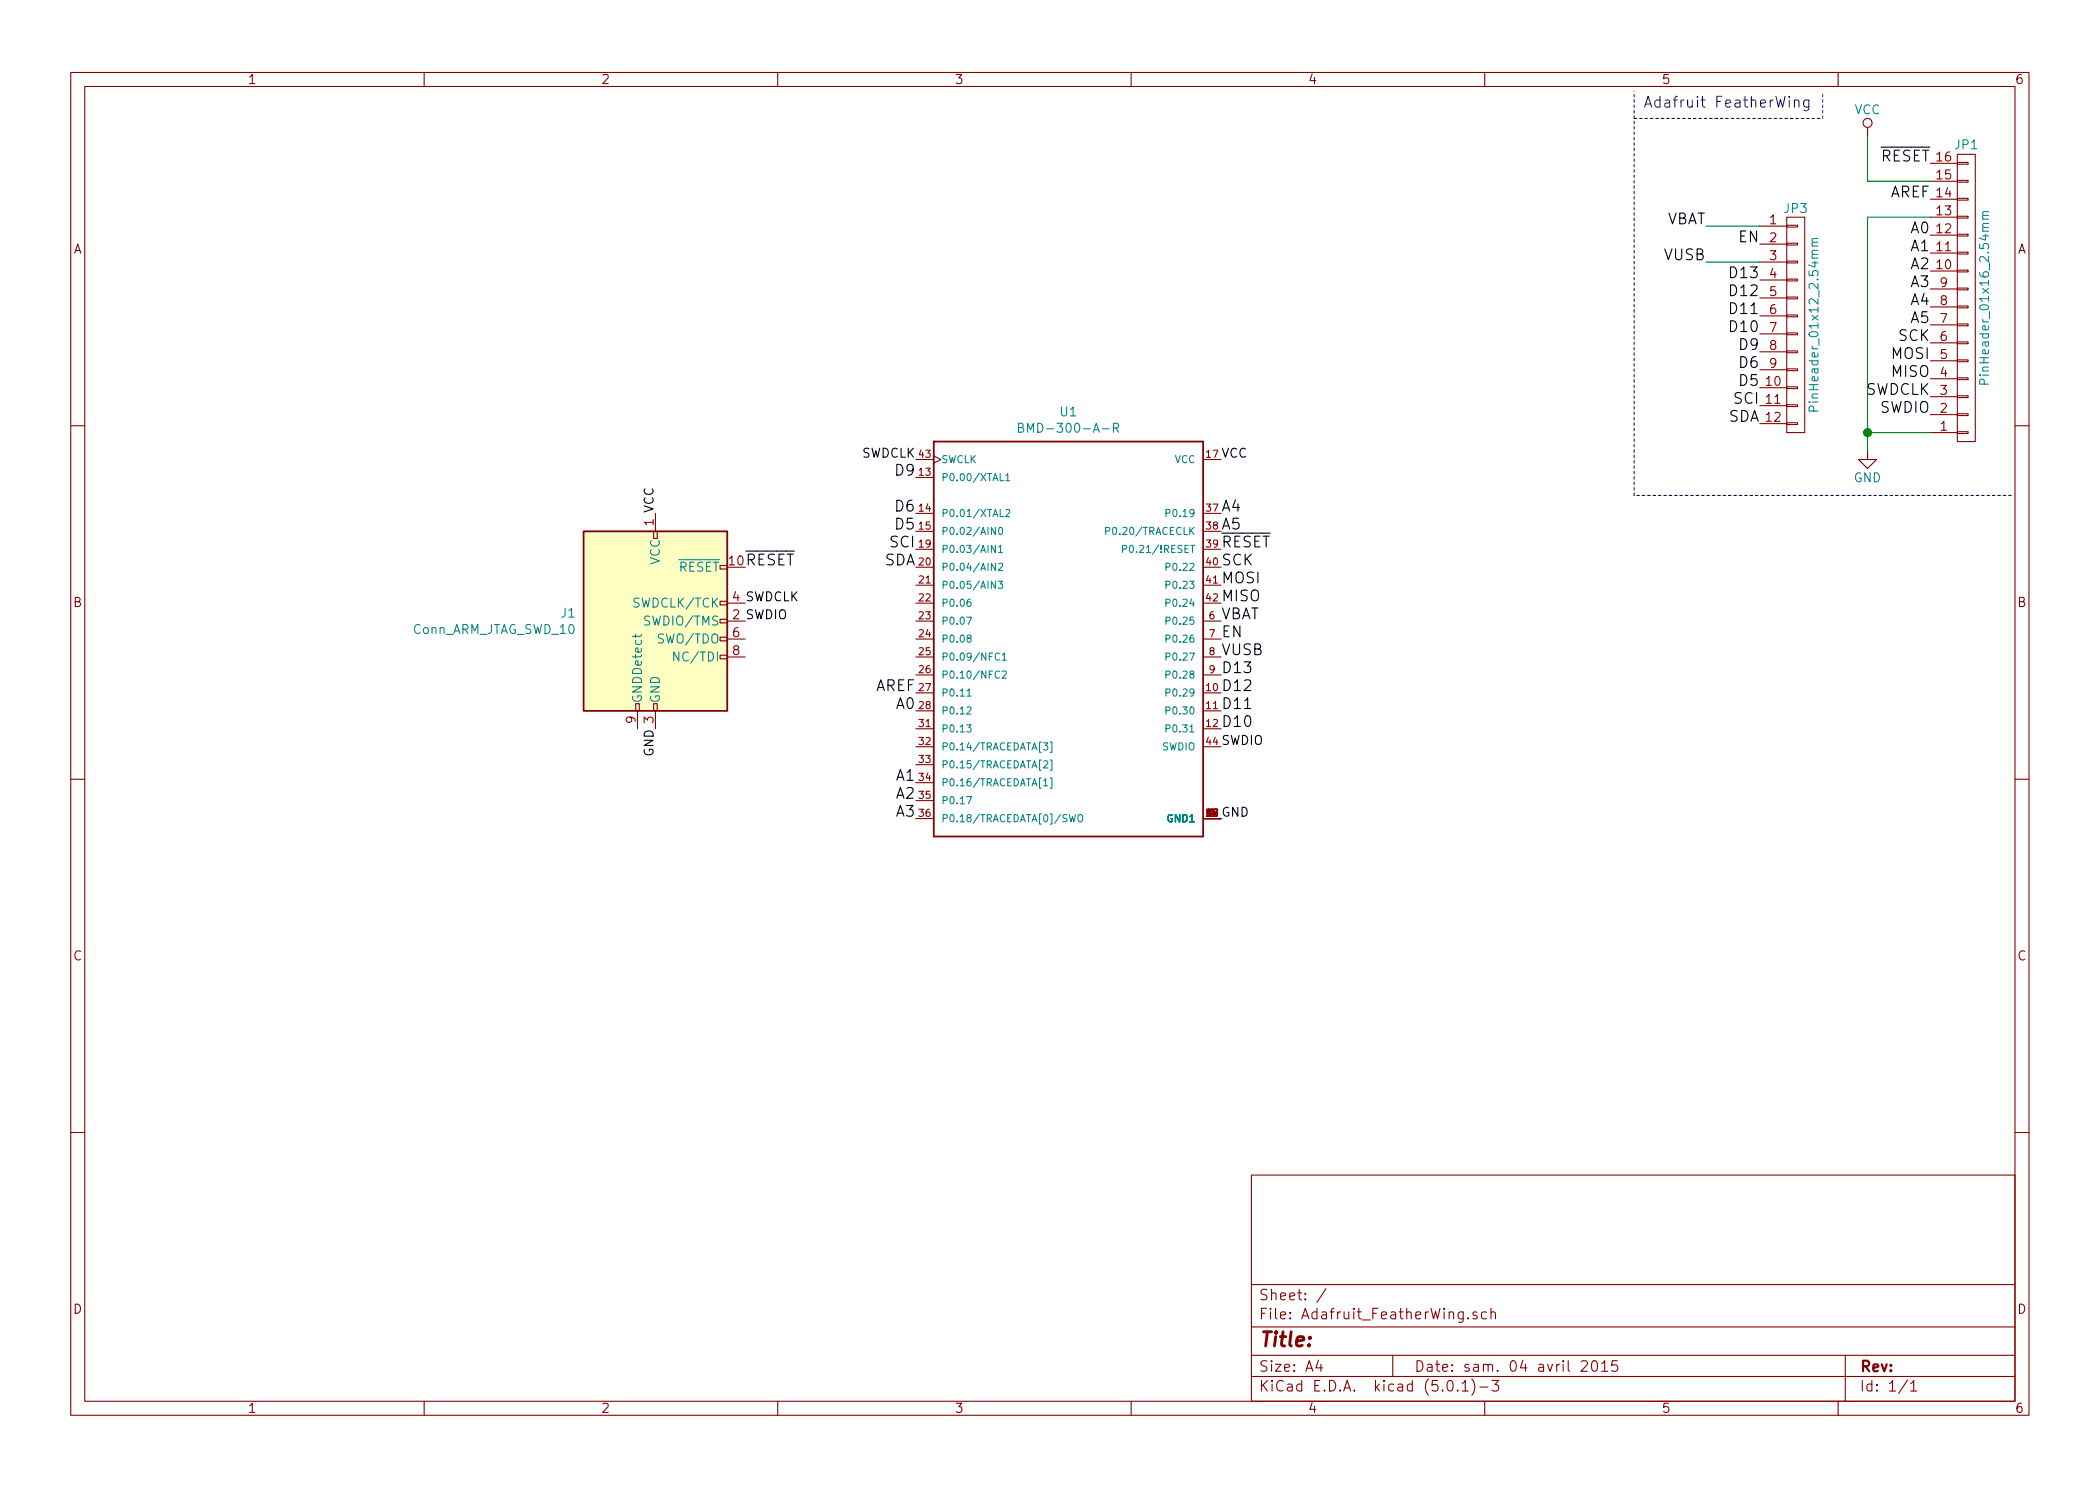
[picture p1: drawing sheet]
<svg xmlns="http://www.w3.org/2000/svg" width="297mm" height="210mm" viewBox="0 0 297 210" stroke-linecap="round" stroke-linejoin="round" font-family="sans-serif">
<g fill="none" stroke="#840000" stroke-width=".15">
<path d="M10 10.3h277v189.9h-277zM12 12.2h273v186.1h-273zM60 10.3v1.9M110 10.3v1.9M160 10.3v1.9M210 10.3v1.9M260 10.3v1.9M264.2 18v1.3M248.9 32h3.8M248.9 34.5h3.8M248.9 37.1h3.8M248.9 39.6h3.8"/>
<path d="M252.7 30.7h2.6v30.5h-2.6zM252.7 39.5h1.6v.2h-1.6zM252.7 37h1.6v.2h-1.6zM252.7 34.4h1.6v.3h-1.6zM252.7 31.9h1.6v.2h-1.6zM273 38.3h3.9M273 35.8h3.9M273 33.3h3.9M273 30.7h3.9M273 28.2h3.9M273 25.6h3.9M273 23.1h3.9"/>
<path d="M276.9 23h1.5v.2h-1.5zM276.9 25.5h1.5v.3h-1.5zM276.9 28.1h1.5v.2h-1.5zM276.9 30.6h1.5v.3h-1.5zM276.9 33.1h1.5v.3h-1.5zM276.9 35.7h1.5v.2h-1.5zM276.9 38.2h1.5v.3h-1.5zM276.9 21.8h2.5v40.7h-2.5zM248.9 54.9h3.8M248.9 57.4h3.8M248.9 59.9h3.8M248.9 42.2h3.8"/>
<path d="M248.9 44.7h3.8M248.9 47.2h3.8M248.9 49.8h3.8M248.9 52.3h3.8M252.7 59.8h1.6v.3h-1.6zM252.7 57.3h1.6v.2h-1.6zM252.7 54.7h1.6v.3h-1.6zM252.7 52.2h1.6v.2h-1.6zM252.7 49.7h1.6v.2h-1.6zM252.7 47.1h1.6v.3h-1.6zM252.7 44.6h1.6v.2h-1.6zM252.7 42h1.6v.3h-1.6z"/>
<path d="M273 58.7h3.9M273 56.1h3.9M273 53.6h3.9M273 51h3.9M273 48.5h3.9M273 46h3.9M273 43.4h3.9M273 40.9h3.9M276.9 40.8h1.5v.2h-1.5zM276.9 43.3h1.5v.3h-1.5zM276.9 45.8h1.5v.3h-1.5zM276.9 48.4h1.5v.2h-1.5z"/>
<path d="M276.9 50.9h1.5v.3h-1.5zM276.9 53.5h1.5v.2h-1.5zM276.9 56h1.5v.3h-1.5zM276.9 58.5h1.5v.3h-1.5zM10 60.2h2M92.5 75.2h.5v1h-.5zM92.7 72.6v2.6M129.5 67.6h2.6M129.5 72.6h2.6M129.5 75.2h2.6M129.5 65h2.6M129.5 77.7h2.6"/>
<path d="M132.1 64.5l1 .5-1 .5M170.2 72.6h2.5M170.2 75.2h2.5M170.2 65h2.5M170.2 77.7h2.5M264.2 63.7v1.3h1.2l-1.2 1.3-1.3-1.3h1.3M273 61.2h3.9M276.9 61.1h1.5v.2h-1.5zM285 60.2h2M89.9 99.6h.5v1h-.5zM92.5 99.6h.5v1h-.5zM101.9 85.1h1v.5h-1z"/>
<path d="M101.9 90.2h1v.5h-1zM101.9 87.6h1v.5h-1zM101.9 80h1v.5h-1zM101.9 92.7h1v.5h-1zM102.9 85.3h2.5M102.9 87.9h2.5M102.9 90.4h2.5M102.9 93h2.5M129.5 98h2.6M129.5 80.3h2.6M129.5 82.8h2.6M129.5 85.3h2.6"/>
<path d="M129.5 87.9h2.6M129.5 90.4h2.6M129.5 93h2.6M129.5 95.5h2.6M170.2 98h2.5M170.2 80.3h2.5M170.2 82.8h2.5M170.2 85.3h2.5M170.2 87.9h2.5M170.2 90.4h2.5M170.2 93h2.5M170.2 95.5h2.5"/>
<path d="M10 110.3h2M90.2 100.6v2.5M92.7 100.6v2.5M129.5 115.8h2.6M129.5 100.6h2.6M129.5 103.1h2.6M129.5 105.7h2.6M129.5 108.2h2.6M129.5 110.7h2.6M129.5 113.3h2.6M170.2 115.8h2.5M170.2 100.6h2.5"/>
<path d="M170.2 103.1h2.5M170.2 105.7h2.5M285 110.3h2M10 160.2h2M177 166.3h108v32h-108zM285 160.2h2M60 198.3v1.9M110 198.3v1.9M160 198.3v1.9M177 194.8h108M177 191.8h108M177 187.8h108"/>
<path d="M177 181.8h108M186.5 192.5l-.4 1h1M186.8 193v1M187.6 182.3l-1.3 2M197 191.8v3M204.8 195.5a.35 .35 0 0 1 .4-.2 .35 .35 0 0 1 .3 .3 .78 .78 0 0 1-.4 1.2 .87 .87 0 0 1-.3-1.3zM206.2 196.7v.1l-.1-.1h.1v.1M206.8 195.8l.5-.5v1.5M206.8 196.8h.9M207.7 186.5v.1l-.1-.1h.1v.1M208.2 195.1a1.71 1.71 0 0 1 0 2.3M208.9 185.7l-.4-.1-.2 .3a.48 .48 0 0 0 .6 .3l.1 .1-.1 .2-.1 .1-.5-.1"/>
<path d="M209.3 196.3h1.2M210 198.3v1.9M210.3 185.7a.53 .53 0 0 0-.7 0v.8a.53 .53 0 0 0 .7 0M210.9 185.7a.38 .38 0 0 1 .6 .1v.8M210.9 185.1v1.5M211 195.3h1l-.5 .6 .4 .1 .1 .2-.1 .5-.2 .1h-.4l-.3-.1M223.7 192.7l.2-.2 .5 .1a.4 .4 0 0 1 .1 .6l-.9 .8h.9M225.2 192.7a.37 .37 0 0 1 .4-.2 .37 .37 0 0 1 .3 .3l.1 .3a.72 .72 0 0 1-.4 .9l-.3-.1a1.2 1.2 0 0 1-.1-1.2zM226.5 193l.5-.5v1.5M226.5 194h.9M228.8 192.5h-.8v.7l.2-.1 .5 .1 .1 .2v.5l-.3 .1h-.3l-.2-.1M260 198.3v1.9"/>
<path d="M261 191.8v6.5M269.8 195.2l-1.2 2M270.3 195.8l.3-.3 .1-.2v1.5M270.3 196.8h.8"/>
<circle cx="264.2" cy="17.4" r=".63"/>
</g>
<path d="M253.1 13.6l-.1 .1h.2l-.1-.1v.2M253.8 14.3a.38 .38 0 0 1 .7 0v.9M253.8 14.1v1.1M255.9 14.1v1.3a.42 .42 0 0 1-.7 .2M255.9 14.2l-.5-.1-.3 .3v.5l.2 .2 .1 .1 .5-.1" fill="none" stroke="#0000c2" stroke-width=".15"/>
<g fill="none" stroke="#008484" stroke-width=".15">
<path d="M256.3 34.8h.8M257.1 34.3h-.6a.31 .31 0 0 0-.1 .5M257.1 33.8h-.6a.31 .31 0 0 0-.1 .4l.1 .1M280.4 31h.9M281.3 30.5h-.7a.31 .31 0 0 0-.1 .5h.1M281.3 29.9h-.7a.31 .31 0 0 0-.1 .5l.1 .1M256.5 58.2v-.5l-.1-.2h-.4l-.1 .2v.5h1.2M280.7 54.4v-.5l-.1-.2h-.5l-.1 .2v.5h1.3M140.8 74.6v1l-.6-1v1M140.8 77.2v1l-.6-1v1M140.8 79.7v1l-.6-1v1M141.2 77.4l.3-.2v1"/>
<path d="M141.2 79.8l.4-.1 .2 .1v.2v.1l-.6 .6h.6M141.2 78.2h.6M141.3 74.7l.3-.1a.66 .66 0 0 1 0 1 .59 .59 0 0 1-.3-.9zM141.5 67v1h.5M141.5 72.1v1h.5M142.3 67.3l.2-.3v1M142.3 72.2l.3-.1 .2 .1v.2v.1l-.6 .6h.6M142.3 68h.5M144.1 60.5l.5-.1 .1-.3-.2-.2h-.4v1.3h.5l.2-.3a.36 .36 0 0 0-.3-.4M156.4 75.2l.5-.1v-.4l-.5-.1v1M157.5 60.5h.5l.2-.1v-.4l-.2-.1h-.5v1.3M157.8 60.5l.4 .7"/>
<path d="M158.8 77.7l.5-.1 .1-.1-.1-.3h-.5v1M164.9 72.6h.5l.1-.2v-.2l-.6-.1v1M89.9 89.7v.5M90.7 89.7v.3h-.1h-1.1M96 92.2v1.3l-.7-1.3v1.3M136.7 87.3h.7l-.4 1M136.8 97.8l.3-.3v1M136.8 98.5h.6M137 90.3l-.2-.2v-.2h.2h.3v.3l-.5 .3v.2l.2 .2h.2l.2-.2v-.2l-.2-.2M137.3 84.8h-.2a.63 .63 0 0 0-.1 1l.3-.1 .1-.4-.2-.1h-.2l-.2 .1M140.8 82.2v1.1l-.6-1.1v1.1M141.2 82.2h.6l-.3 .4 .3 .1v.5l-.2 .1-.4-.1"/>
<path d="M141.4 92.5a.4 .4 0 0 0-.5 0 .4 .4 0 0 0-.1 .5 .37 .37 0 0 0 .1 .4 .37 .37 0 0 0 .5-.1M141.4 95a.4 .4 0 0 0-.5 0 .4 .4 0 0 0-.1 .5 .37 .37 0 0 0 .1 .4 .37 .37 0 0 0 .5 0M141.8 92.7l.3-.3v1M141.8 95l.4-.1 .1 .1v.2v.2l-.6 .6h.6M141.8 93.4h.5M164.9 98h.5l.1-.2v-.2l-.6-.1v1M164.9 80.2h.5l.1-.2v-.2l-.6-.1v1M164.9 82.8l.5-.1 .1-.1v-.3l-.6-.1v1.1M164.9 85.3h.5l.1-.2v-.2l-.6-.1v1M164.9 87.9l.5-.1 .1-.2v-.2l-.6-.1v1M164.9 90.4l.5-.1 .1-.1v-.3h-.6v1M164.9 92.9h.5l.1-.2v-.2l-.6-.1v1"/>
<path d="M164.9 95.5l.5-.1 .1-.1v-.3l-.6-.1v1.1M136.7 102.6h.7l-.4 .3h.2l.2 .2-.1 .4-.1 .1-.5-.1M136.7 112.7h.7l-.4 1M136.8 100.1l.4-.1 .2 .3-.7 .7h.7M147.6 105.1h.6l-.3 .4 .3 .2v.3l-.2 .1-.4-.1M147.6 107.7l.4-.1 .2 .1v.2l-.6 .8h.6M147.6 110.5l.3-.3v1M147.6 111.2h.6M148.5 105h.3v1.4h-.3M148.5 107.5h.3v1.5h-.3M148.5 110.1h.3v1.4h-.3M151.3 115.3l.2 1 .2-.8 .2 .8 .2-1"/>
<path d="M152.5 115.4l.2-.1a.35 .35 0 0 1 .4 .3v.5l-.2 .2h-.2l-.2-.2zM164.9 100.6l.5-.1 .1-.2v-.2l-.6-.1v1M164.9 103.1l.5-.1 .1-.1v-.3h-.6v1"/>
</g>
<path d="M231.1 16.8h26.7M257.8 16.8v-3.9M231.1 70.1v-57.2M284.5 70.1h-53.4" fill="none" stroke="#0000c2" stroke-width=".15" stroke-dasharray=".4 .4"/>
<path d="M264.2 19.3v6.3h8.8M241.3 37.1h7.6M241.3 32h7.6M273 30.7h-8.8v33M264.2 61.2h8.8" fill="none" stroke="#008400" stroke-width=".15"/>
<circle cx="264.2" cy="61.2" r=".51" fill="#008400" stroke="#008400" stroke-width=".25"/>
<path d="M82.5 75.2h20.4v25.4h-20.4zM132.1 62.5h38.1v55.9h-38.1z" fill="none" stroke="#840000" stroke-width=".25"/>
<path d="M82.5 75.2h20.4v25.4h-20.4z" fill="#ffffc2" stroke="#ffffc2" stroke-width=".14"/>
<text font-size="2.8" fill="#840000" x="178" y="190.5">Title:</text>
<text font-size="2.1" fill="#0000c2" x="232.4" y="15.2">Adafruit FeatherWing</text>
<g font-size="2.1">
<text x="266" y="22.9">RESET</text>
<text x="267.3" y="27.9">AREF</text>
<text x="235.5" y="31.7">VBAT</text>
<text x="246" y="34.3">EN</text>
<text x="270.3" y="33">A0</text>
<text x="270.3" y="35.6">A1</text>
<text x="235.4" y="36.8">VUSB</text>
<text x="245" y="39.4">D13</text>
<text x="245" y="41.9">D12</text>
<text x="270.3" y="38.1">A2</text>
<text x="270.3" y="40.6">A3</text>
<text x="245" y="44.4">D11</text>
<text x="245" y="47">D10</text>
<text x="270.3" y="45.7">A5</text>
<text x="270.3" y="43.2">A4</text>
<text x="246.2" y="49.5">D9</text>
<text x="246.2" y="52.1">D6</text>
<text x="267.6" y="50.8">MOSI</text>
<text x="267.6" y="53.3">MISO</text>
<text x="268.6" y="48.3">SCK</text>
<text x="244.4" y="59.7">SDA</text>
<text x="245.4" y="57.1">SCI</text>
<text x="246.2" y="54.6">D5</text>
<text x="263.7" y="55.9">SWDCLK</text>
<text x="265.9" y="58.4">SWDIO</text>
<text x="126.8" y="67.3">D9</text>
<text x="126" y="77.5">SCI</text>
<text x="126.8" y="72.4">D6</text>
<text x="126.8" y="74.9">D5</text>
<text x="172.7" y="77.5">RESET</text>
<text x="172.7" y="74.9">A5</text>
<text x="172.7" y="72.4">A4</text>
<text x="105.4" y="80">RESET</text>
<text x="125.1" y="80">SDA</text>
<text x="172.7" y="82.5">MOSI</text>
<text x="172.7" y="80">SCK</text>
<text x="172.7" y="87.6">VBAT</text>
<text x="172.7" y="85.1">MISO</text>
<text x="172.7" y="90.2">EN</text>
<text x="172.7" y="92.7">VUSB</text>
<text x="172.7" y="95.2">D13</text>
<text x="123.8" y="97.8">AREF</text>
<text x="126.8" y="100.3">A0</text>
<text x="172.7" y="97.8">D12</text>
<text x="172.7" y="100.3">D11</text>
<text x="172.7" y="102.9">D10</text>
<text x="126.8" y="113">A2</text>
<text x="126.8" y="110.5">A1</text>
<text x="126.8" y="115.6">A3</text>
</g>
<g font-size="2.1" fill="#840000">
<text x="178" y="184">Sheet: /</text>
<text x="178" y="186.7">File: Adafruit_FeatherWing.sch</text>
<text x="178" y="196.9">KiCad E.D.A. kicad (5.0.1)-3</text>
<text x="178" y="194.1">Size: A4</text>
<text x="200" y="194.1">Date: sam. 04 avril 2015</text>
<text x="263" y="194.1">Rev:</text>
<text x="263" y="196.9">Id: 1/1</text>
</g>
<g font-size="1.8" fill="#840000">
<text x="35" y="11.9">1</text>
<text x="85" y="11.9">2</text>
<text x="135" y="11.9">3</text>
<text x="185" y="11.9">4</text>
<text x="235" y="11.9">5</text>
<text x="285" y="11.9">6</text>
<text x="274" y="22.9">16</text>
<text x="274" y="27.9">14</text>
<text x="274" y="25.4">15</text>
<text x="10.4" y="35.9">A</text>
<text x="250.3" y="31.7">1</text>
<text x="250.3" y="34.3">2</text>
<text x="274" y="35.6">11</text>
<text x="274" y="33">12</text>
<text x="274" y="30.5">13</text>
<text x="285.4" y="35.9">A</text>
<text x="250.3" y="36.8">3</text>
<text x="250.3" y="39.4">4</text>
<text x="250.3" y="41.9">5</text>
<text x="274" y="38.1">10</text>
<text x="274.5" y="40.6">9</text>
<text x="250.3" y="44.4">6</text>
<text x="250.3" y="47">7</text>
<text x="274.5" y="45.7">7</text>
<text x="274.5" y="43.2">8</text>
<text x="250.3" y="49.5">8</text>
<text x="250.3" y="52.1">9</text>
<text x="274.5" y="53.3">4</text>
<text x="274.5" y="50.8">5</text>
<text x="274.5" y="48.3">6</text>
<text x="249.9" y="54.6">10</text>
<text x="249.9" y="57.1">11</text>
<text x="249.9" y="59.7">12</text>
<text x="274.5" y="58.4">2</text>
<text x="274.5" y="55.9">3</text>
<text x="274.5" y="61">1</text>
<text x="103.2" y="80">10</text>
<text x="10.4" y="85.9">B</text>
<text x="285.4" y="85.9">B</text>
<text x="103.7" y="90.2">6</text>
<text x="103.7" y="92.7">8</text>
<text x="89.9" y="102.3" transform="rotate(-90 89.9 102.3)">9</text>
<text x="10.4" y="135.9">C</text>
<text x="285.4" y="135.9">C</text>
<text x="10.4" y="185.9">D</text>
<text x="285.4" y="185.9">D</text>
<text x="35" y="199.9">1</text>
<text x="85" y="199.9">2</text>
<text x="135" y="199.9">3</text>
<text x="185" y="199.9">4</text>
<text x="235" y="199.9">5</text>
<text x="285" y="199.9">6</text>
</g>
<g font-size="1.8" fill="#008484">
<text x="262.3" y="16.2">VCC</text>
<text x="276.6" y="21.1">JP1</text>
<text x="252.4" y="30.1">JP3</text>
<text x="281.4" y="53.3" transform="rotate(-90 281.4 53.3)">PinHeader_01x16_2.54mm</text>
<text x="150" y="58.9">U1</text>
<text x="257.2" y="57.1" transform="rotate(-90 257.2 57.1)">PinHeader_01x12_2.54mm</text>
<text x="145.5" y="61.2">BMD-300-A-R</text>
<text x="262.2" y="68.2">GND</text>
<text x="93.3" y="79.9" transform="rotate(-90 93.3 79.9)">VCC</text>
<text x="96" y="80.9">RESET</text>
<text x="58.3" y="89.7">Conn_ARM_JTAG_SWD_10</text>
<text x="79.4" y="87.4">J1</text>
<text x="90" y="86">SWDCLK/TCK</text>
<text x="91.6" y="88.5">SWDIO/TMS</text>
<text x="93.4" y="91.1">SWO/TDO</text>
<text x="96" y="93.6">NC/TDI</text>
<text x="90.8" y="99.6" transform="rotate(-90 90.8 99.6)">GNDDetect</text>
<text x="93.3" y="99.6" transform="rotate(-90 93.3 99.6)">GND</text>
</g>
<g font-size="1.8">
<text x="121.8" y="64.8">SWDCLK</text>
<text x="172.7" y="64.8">VCC</text>
<text x="92.5" y="74.4" transform="rotate(-90 92.5 74.4)">1 VCC</text>
<text x="103.7" y="87.6">2 SWDIO</text>
<text x="103.7" y="85.1">4 SWDCLK</text>
<text x="92.5" y="107.1" transform="rotate(-90 92.5 107.1)">GND 3</text>
<text x="172.7" y="105.4">SWDIO</text>
<text x="172.7" y="115.6">GND</text>
</g>
<g font-size="1.4" fill="#840000">
<text x="130" y="64.8">43</text>
<text x="170.7" y="64.8">17</text>
<text x="130" y="67.3">13</text>
<text x="130" y="72.4">14</text>
<text x="130" y="74.9">15</text>
<text x="130" y="77.5">19</text>
<text x="170.7" y="72.4">37</text>
<text x="170.7" y="74.9">38</text>
<text x="170.7" y="77.5">39</text>
<text x="130" y="80">20</text>
<text x="130" y="82.5">21</text>
<text x="170.7" y="80">40</text>
<text x="170.7" y="82.5">41</text>
<text x="130" y="85.1">22</text>
<text x="130" y="87.6">23</text>
<text x="170.7" y="85.1">42</text>
<text x="171.1" y="87.6">6</text>
<text x="130" y="90.2">24</text>
<text x="130" y="92.7">25</text>
<text x="130" y="95.2">26</text>
<text x="171.1" y="90.2">7</text>
<text x="171.1" y="92.7">8</text>
<text x="171.1" y="95.2">9</text>
<text x="130" y="97.8">27</text>
<text x="130" y="100.3">28</text>
<text x="170.7" y="97.8">10</text>
<text x="170.7" y="100.3">11</text>
<text x="130" y="102.9">31</text>
<text x="130" y="105.4">32</text>
<text x="130" y="107.9">33</text>
<text x="170.7" y="102.9">12</text>
<text x="170.7" y="105.4">44</text>
<text x="130" y="110.5">34</text>
<text x="130" y="113">35</text>
<text x="130" y="115.6">36</text>
<text x="171.1" y="115.6">4</text>
<text x="171.1" y="115.6">5</text>
</g>
<g font-size="1.4" fill="#008484">
<text x="133.1" y="65.5">SWCLK</text>
<text x="166.2" y="65.5">VCC</text>
<text x="133.1" y="68.1">P0.00/XTAL1</text>
<text x="133.1" y="73.1">P0.01/XTAL2</text>
<text x="133.1" y="75.7">P0.02/AIN0</text>
<text x="157.3" y="75.7">P0.20/TRACECLK</text>
<text x="165.5" y="73.1">P0.19</text>
<text x="133.1" y="78.2">P0.03/AIN1</text>
<text x="133.1" y="80.8">P0.04/AIN2</text>
<text x="133.1" y="83.3">P0.05/AIN3</text>
<text x="159.9" y="78.2">P0.21/!RESET</text>
<text x="165.5" y="80.8">P0.22</text>
<text x="165.5" y="83.3">P0.23</text>
<text x="133.1" y="85.8">P0.06</text>
<text x="133.1" y="88.4">P0.07</text>
<text x="165.5" y="85.8">P0.24</text>
<text x="165.5" y="88.4">P0.25</text>
<text x="133.1" y="90.9">P0.08</text>
<text x="133.1" y="93.5">P0.09/NFC1</text>
<text x="165.5" y="90.9">P0.26</text>
<text x="165.5" y="93.5">P0.27</text>
<text x="133.1" y="96">P0.10/NFC2</text>
<text x="133.1" y="98.5">P0.11</text>
<text x="133.1" y="101.1">P0.12</text>
<text x="165.5" y="98.5">P0.29</text>
<text x="165.5" y="101.1">P0.30</text>
<text x="165.5" y="96">P0.28</text>
<text x="133.1" y="103.6">P0.13</text>
<text x="133.1" y="106.2">P0.14/TRACEDATA[3]</text>
<text x="164.4" y="106.2">SWDIO</text>
<text x="165.5" y="103.6">P0.31</text>
<text x="133.1" y="108.7">P0.15/TRACEDATA[2]</text>
<text x="133.1" y="111.2">P0.16/TRACEDATA[1]</text>
<text x="133.1" y="113.8">P0.17</text>
<text x="133.1" y="116.3">P0.18/TRACEDATA[0]/SWO</text>
<text x="165.2" y="116.3">GND1</text>
</g>
</svg>
